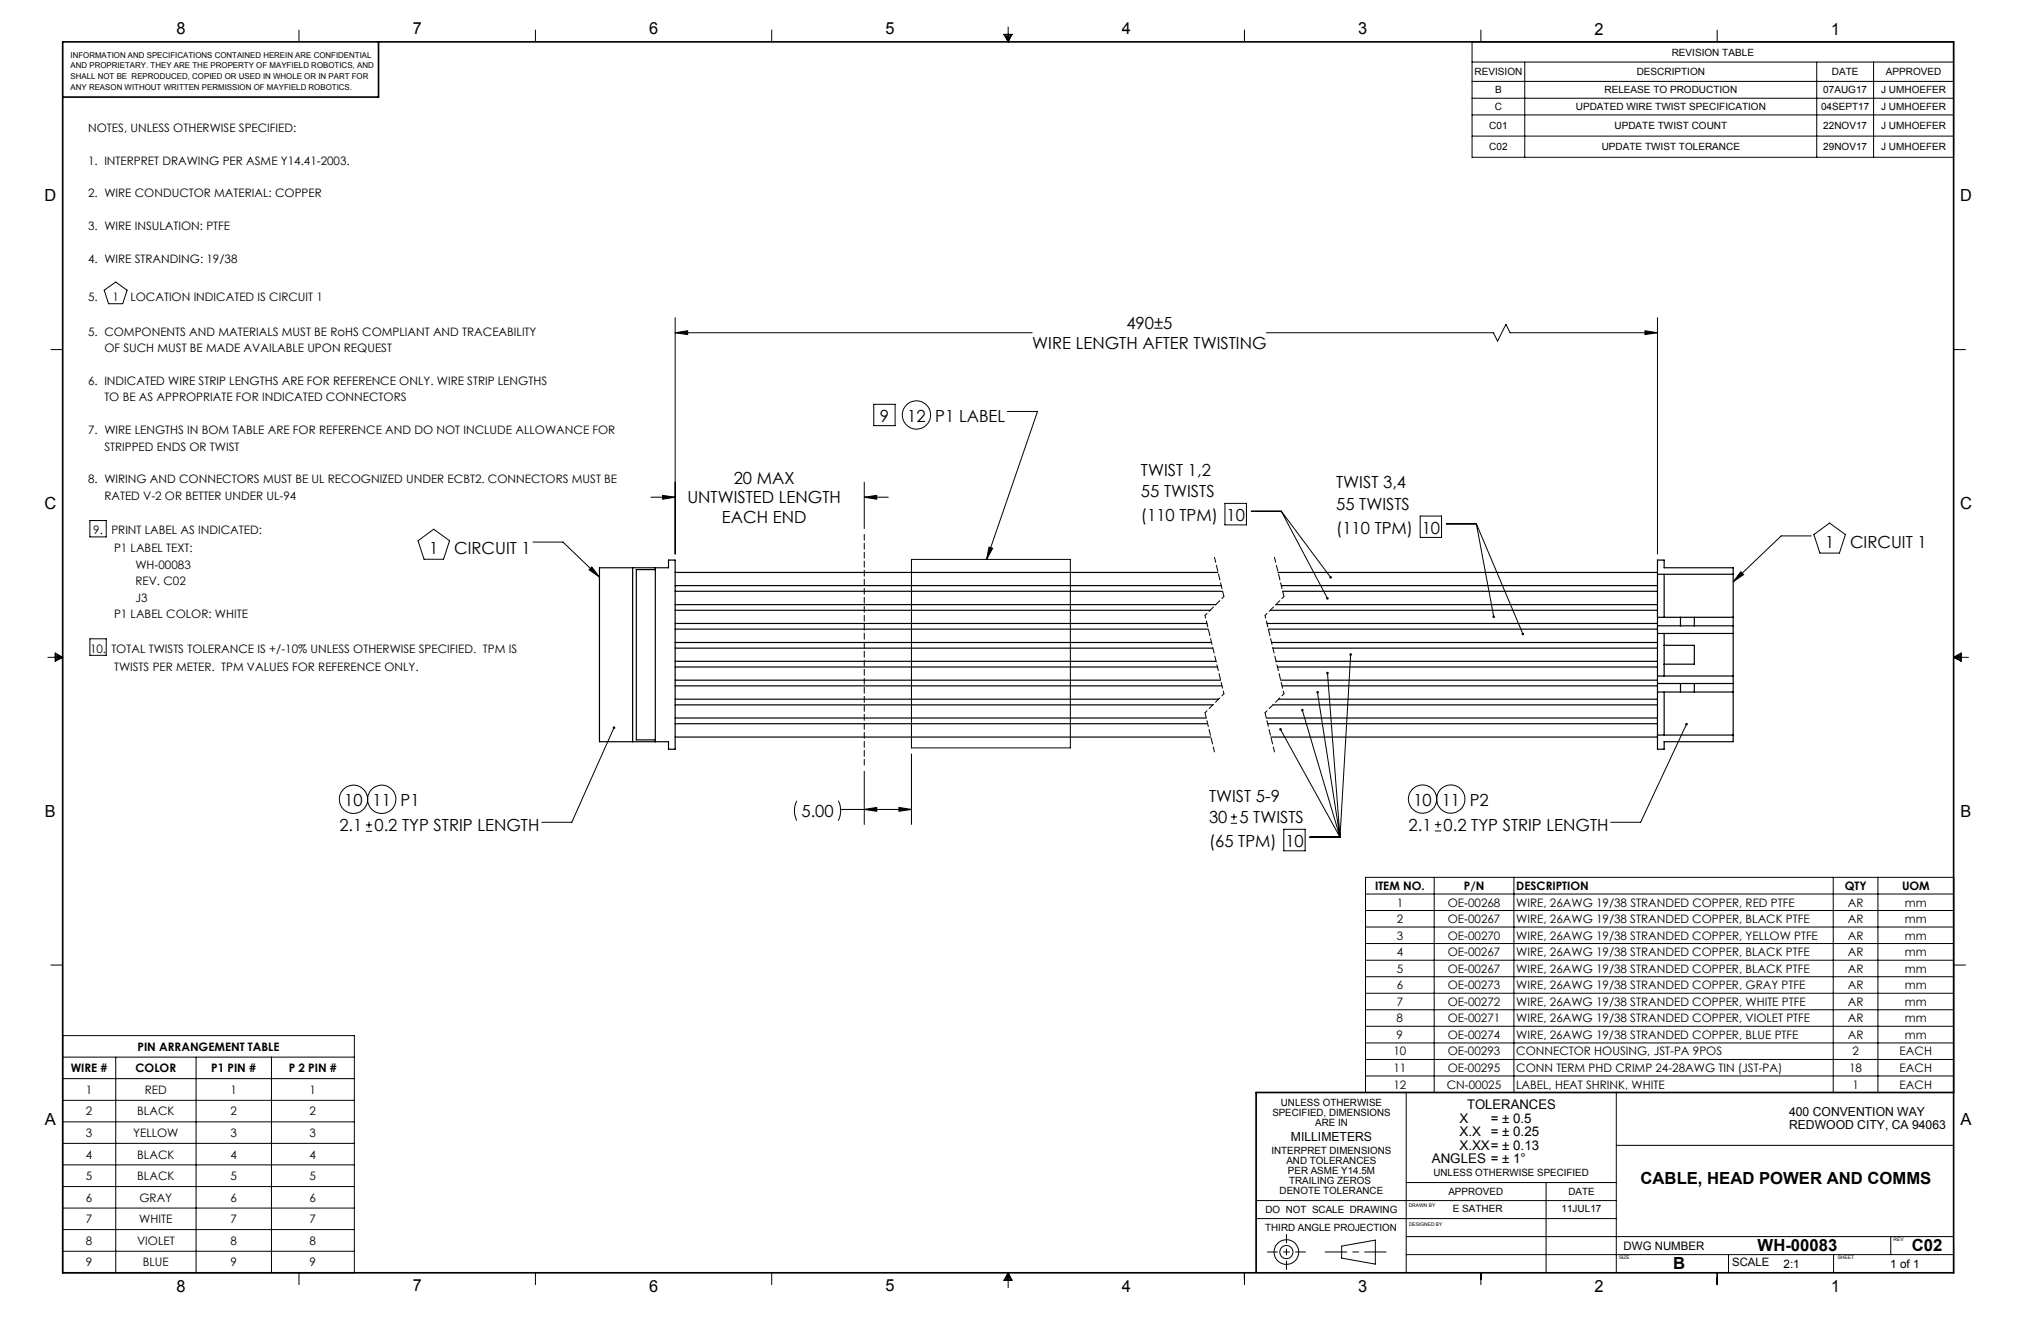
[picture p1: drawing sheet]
<svg xmlns="http://www.w3.org/2000/svg" width="432mm" height="279mm" viewBox="0 0 432 279" stroke-linecap="round" stroke-linejoin="round" font-family="sans-serif">
<g fill="none" stroke="#000" stroke-width=".21">
<path d="M63.3 6.4v2.5M113.3 6.4v2.5M163.3 6.4v2.5M212.4 7.3h1.7l-.8 1.6zM212.7 7.3l.6 1.6M213 7.3l.3 1.6M213.3 5.7v3.2M213.5 7.3l-.2 1.6M213.9 7.3l-.6 1.6M263.3 6.4v2.5M311.4 8.9h101.9v24.4h-101.9zM311.4 13.1h101.9"/>
<path d="M311.4 17.2h101.9M313.3 6.4v2.5M322.6 13.1v20.2M363.3 6.4v2.5M384.4 13.1v20.2M396.4 13.1v20.2M311.4 20.8h101.9M311.4 24.3h101.9M311.4 28.8h101.9M10.8 73.9h2.5M22 61.4l2.5-1.7 2.4 1.7-.9 2.8h-3zM142.8 70.4l2.7-.4v.8z"/>
<path d="M142.8 67.2v50M142.8 70.4h75.6M267.9 70.4h48l.9 1.7 1.8-3.5 .9 1.8h31.2M348 70l2.7 .4-2.7 .4zM350.7 67.2v50M413.3 73.9h2.5M184.9 85.5h4.5v4.5h-4.5zM213.1 87h6.4l-10.8 31.3M19 110.1h3.5v3.5h-3.5zM88.4 114.4l3.4-2.5 3.3 2.5-1.3 3.9h-4.1zM112.7 114.7h6.4l7.7 7.4M125.2 119.9l1.6 2.2-2.2-1.6z"/>
<path d="M137.7 105.2h5.1M140.2 104.8l2.6 .4-2.6 .4zM182.8 105.2l2.7-.4v.8zM182.8 102v9.8M182.8 105.2h5.1M192.8 118.3h33.6v39.9h-33.6zM209.2 115.7l.8 .3-1.3 2.3zM259.2 106.5h4.5v4.5h-4.5zM264.7 108.1h6.4M271.1 108.1l10.4 14M271.1 108.1l9.7 18.5M300.5 109.1h4.5v4.6h-4.5z"/>
<path d="M306 110.8h6.3M312.3 110.8l9.9 23.3M312.3 110.8l3.7 19.7M383.2 113.3h-6.4l-10.1 9.7M383.8 113.1l3.3-2.5 3.3 2.5-1.3 3.9h-4.1zM10.1 139h3.2M11.7 138.1l1.6 .9-1.6 .9zM11.7 138.4l1.6 .6M11.7 138.7l1.6 .3M13.3 139l-1.6 .6M13.3 139l-1.6 .3M19 135.1h3.5v3.5h-3.5z"/>
<path d="M285.7 138.4l-2.2 38.7M368.3 120.9l.6 .6-2.2 1.5zM413.3 139h3.2M413.3 139l1.6-.9v1.8zM413.3 139l1.6 .6M413.3 139l1.6 .3M414.9 138.4l-1.6 .6M414.9 138.7l-1.6 .3M129.9 153.9l-8.9 20h-6.4M192.8 159.5v14.9M270.9 154.3l12.6 22.8M275.5 150.2l8 26.9"/>
<path d="M278.7 146.4l4.8 30.7M280.8 142.3l2.7 34.8M356.8 153.2l-9.7 20.7h-6.4M77.4 175.8h1.3M77.4 174.5h1.3M78.1 173.8v1.4M168.6 169.4a4.7 4.7 0 0 0 0 4.2M177.3 169.4a4.4 4.4 0 0 1 0 4.2M177.9 171.2h14.9M182.8 171.2l2.7-.4v.8zM182.8 163.1v11.3M190.2 170.8l2.6 .4-2.6 .4z"/>
<path d="M260.4 174.1h1.3M260.4 172.8h1.3M261.1 172.1v1.4M271.6 175.4h4.5v4.6h-4.5zM277.1 177.1h6.4M303.6 175.8h1.3M303.6 174.4h1.3M304.2 173.7v1.4M288.9 185.6h124.4v45.5h-124.4zM288.9 189.1h124.4M288.9 192.6h124.4M288.9 196.1h124.4"/>
<path d="M288.9 199.6h124.4M303.4 185.6v45.5M320.3 185.6v45.5M387.8 185.6v45.5M397.3 185.6v45.5M10.8 204.1h2.5M13.3 219h61.7v50.2h-61.7zM288.9 203.1h124.4M288.9 206.6h124.4M288.9 210.1h124.4M288.9 213.6h124.4M288.9 217.1h124.4"/>
<path d="M413.3 204.1h2.5M13.3 223.6h61.7M13.3 228.1h61.7M13.3 232.7h61.7M13.3 237.3h61.7M24.5 223.6v45.6M41.5 223.6v45.6M57.4 223.6v45.6M288.9 220.6h124.4M288.9 224.1h124.4M288.9 227.6h124.4M297.5 231.1v38.1"/>
<path d="M341.9 231.1v38.1M13.3 241.8h61.7M13.3 246.4h61.7M13.3 251h61.7M13.3 255.5h61.7M265.7 257.7h76.2M265.7 253.9h76.2M297.5 250.1h44.4M327.1 250.1v19.1M341.9 242.3h71.4M13.3 260.1h61.7M13.3 264.7h61.7"/>
<path d="M63.3 269.2v2.5M113.3 269.2v2.5M163.3 269.2v2.5M213.3 269.2v3.1M213.3 269.2l.8 1.6h-1.7zM213.3 269.2l-.6 1.6M213.3 269.2l-.3 1.6M213.3 269.2l.6 1.6M213.3 269.2l.2 1.6M263.3 269.2v2.5M283.8 263.6l7.2-1.3v5.1l-7.2-1.3zM297.5 265.4h115.8"/>
<path d="M297.5 261.5h115.8M313.3 269.2v2.5M363.3 269.2v2.5M365.7 265.4v3.8M387.9 265.4v3.8M400 261.5v3.9M413.3 263.6v5.6"/>
<circle cx="193.9" cy="87.8" r="2.98"/>
<circle cx="74.8" cy="169.1" r="2.99"/>
<circle cx="80.8" cy="169.1" r="2.98"/>
<circle cx="301" cy="169" r="2.99"/>
<circle cx="306.9" cy="169" r="3"/>
<circle cx="272.2" cy="264.8" r="2.6"/>
<circle cx="272.2" cy="264.8" r="1.38"/>
</g>
<path d="M256.9 117.9l2 8.3M269.6 117.9l2 8.3M254.9 150.7l2 8.3M267.6 150.7l2 8.3" fill="none" stroke="#000" stroke-width=".21" stroke-dasharray="1.3 .6" stroke-dashoffset=".2"/>
<path d="M254.9 130.2l4 16.5M258.9 126.2l-4 4M267.6 130.2l4 16.5M271.6 126.2l-4 4M258.9 146.7l-4 4M271.6 146.7l-4 4" fill="none" stroke="#000" stroke-width=".21" stroke-dasharray="1.3 .6" stroke-dashoffset=".7"/>
<path d="M293.2 264.8h-12.8" fill="none" stroke="#000" stroke-width=".21" stroke-dasharray="15.2 1.3 1.3 1.3" stroke-dashoffset="10.7"/>
<path d="M276.2 264.8h-8.1" fill="none" stroke="#000" stroke-width=".21" stroke-dasharray="15.2 1.3 1.3 1.3" stroke-dashoffset="13.1"/>
<path d="M272.2 268.5v-7.4" fill="none" stroke="#000" stroke-width=".21" stroke-dasharray="15.2 1.3 1.3 1.3" stroke-dashoffset="13.4"/>
<path d="M13.3 8.9h400v260.3h-400zM80.1 8.9v11.6h-66.8M413.3 231.1h-147.6v38.1" fill="none" stroke="#000" stroke-width=".35"/>
<path d="M182.8 113v48.8" fill="none" stroke="#000" stroke-width=".21" stroke-dasharray="1.3 .6" stroke-dashoffset=".1"/>
<g fill="#000">
<path d="M142.8 70.4l2.7-.4v.8zM348 70l2.7 .4-2.7 .4zM182.8 105.2l2.7-.4v.8zM140.2 104.8l2.6 .4-2.6 .4zM190.2 170.8l2.6 .4-2.6 .4zM182.8 171.2l2.7-.4v.8z"/>
<path d="M125.2 119.9l1.6 2.2-2.2-1.6zM129.7 153.7a.28 .28 0 0 0 0 .4 .28 .28 0 0 0 .4 0 .28 .28 0 0 0-.1-.4l-.1 .2 .1-.2zM356.6 153a.27 .27 0 0 0 0 .4 .27 .27 0 0 0 .4-.1 .27 .27 0 0 0-.1-.4l-.1 .3 .1-.3zM368.3 120.9l.6 .6-2.2 1.5zM321.9 133.9v.3l.2 .2 .2-.1-.1-.2 .1 .2h.1v-.3a.25 .25 0 0 0-.2-.2 .25 .25 0 0 0-.3 .1zM315.8 130.2l-.1 .2 .1 .3h.3l-.1-.2 .1 .2 .2-.2a.28 .28 0 0 0-.1-.3 .28 .28 0 0 0-.4 0zM209.2 115.7l.8 .3-1.3 2.3zM281.3 122l.1 .4 .3-.1-.2-.2 .2 .2a.28 .28 0 0 0 0-.4 .28 .28 0 0 0-.4 .1zM280.7 126.3l-.1 .5h.4l-.2-.2 .2 .2v-.4zM270.7 154.1a.28 .28 0 0 0 .2 .4 .28 .28 0 0 0 .3-.3 .28 .28 0 0 0-.4-.2l.1 .3zM275.3 150.1a.28 .28 0 0 0 .2 .4 .28 .28 0 0 0 .3-.3 .28 .28 0 0 0-.4-.3l.1 .3-.1-.3zM278.5 146.3a.28 .28 0 0 0 .1 .4 .28 .28 0 0 0 .4-.2 .28 .28 0 0 0-.3-.3v.2v-.2zM280.7 142.1a.28 .28 0 0 0-.2 .4 .28 .28 0 0 0 .5 0 .28 .28 0 0 0-.2-.4v.2zM285.5 138.3a.28 .28 0 0 0 .1 .4 .28 .28 0 0 0 .4-.2 .28 .28 0 0 0-.2-.4v.3v-.3z"/>
</g>
<g fill="none" stroke="#000" stroke-width=".25">
<path d="M350.7 118.5h1.4v1.6h14.6v36.8h-14.6v1.6h-1.4zM126.8 120.1h14.6v-1.6h1.4v40h-1.4v-1.6h-14.6zM133.8 120.1v36.8M138.6 120.1v36.8M138.6 120.5h-4v36h4M142.8 139.9h114.4M142.8 137.1h113.8M142.8 135.9h113.5M142.8 133.1h112.8M142.8 131.9h112.5M142.8 129.1h113.2M142.8 127.9h114.4"/>
<path d="M142.8 125.1h115.9M142.8 123.9h115.6M142.8 121.1h114.9M268 131.9h82.7M268.3 133.1h82.4M268.7 129.1h82M269 135.9h81.7M269.3 137.1h81.4M269.9 139.9h80.8M269.9 127.9h80.8M270.4 121.1h80.3M271.1 123.9h79.6"/>
<path d="M271.4 125.1h79.3M350.7 134h16M350.7 132.4h16M350.7 130.6h16M350.7 121.5h16M352.1 121.5v9.1M352.1 134v9M352.1 136.5h6.4v4h-6.4M355.5 130.6v1.8M358.5 130.6v1.8M142.8 143.9h115.4M142.8 141.1h114.7"/>
<path d="M142.8 147.9h115M142.8 145.1h115.7M142.8 151.9h112.4M142.8 149.1h113.8M142.8 155.9h113.4M142.8 153.1h112.7M267.9 151.9h82.8M268.2 153.1h82.5M268.9 155.9h81.8M269.3 149.1h81.4M270.2 141.1h80.5M270.5 147.9h80.2"/>
<path d="M270.9 143.9h79.8M271.2 145.1h79.5M350.7 143h16M350.7 146.4h16M350.7 144.6h16M350.7 155.5h16M352.1 146.4v9.1M355.5 144.6v1.8M358.5 144.6v1.8"/>
</g>
<g font-size="3.5">
<text x="37.3" y="7.3">8</text>
<text x="87.3" y="7.3">7</text>
<text x="137.3" y="7.3">6</text>
<text x="187.3" y="7.3">5</text>
<text x="237.3" y="7.3">4</text>
<text x="287.4" y="7.3">3</text>
<text x="337.4" y="7.3">2</text>
<text x="387.4" y="7.3">1</text>
<text x="9.4" y="42.5">D</text>
<text x="414.7" y="42.5">D</text>
<text x="238.3" y="69.6">490±5</text>
<text x="218.4" y="73.8">WIRE LENGTH AFTER TWISTING</text>
<text x="186.2" y="89.3">9</text>
<text x="192" y="89.3">12 P1 LABEL</text>
<text x="241.4" y="100.6">TWIST 1,2</text>
<text x="9.4" y="107.6">C</text>
<text x="145.4" y="106.5">UNTWISTED LENGTH</text>
<text x="155.2" y="102.3">20 MAX</text>
<text x="241.4" y="105.2">55 TWISTS</text>
<text x="282.7" y="103.3">TWIST 3,4</text>
<text x="282.7" y="107.8">55 TWISTS</text>
<text x="414.7" y="107.7">C</text>
<text x="152.7" y="110.7">EACH END</text>
<text x="241.4" y="110.2">(110 TPM)</text>
<text x="259.5" y="110.2">10</text>
<text x="282.7" y="112.9">(110 TPM)</text>
<text x="300.8" y="112.9">10</text>
<text x="90.8" y="117.2">1</text>
<text x="96.1" y="117.2">CIRCUIT 1</text>
<text x="386.1" y="115.9">1</text>
<text x="391.4" y="115.9">CIRCUIT 1</text>
<text x="9.5" y="172.7">B</text>
<text x="72.8" y="170.5">10</text>
<text x="78.8" y="170.5">11 P1</text>
<text x="169.6" y="172.8">5.00</text>
<text x="255.8" y="169.6">TWIST 5-9</text>
<text x="299" y="170.5">10</text>
<text x="305" y="170.5">11 P2</text>
<text x="414.8" y="172.8">B</text>
<text x="71.8" y="175.8">2.1</text>
<text x="79.2" y="175.8">0.2 TYP STRIP LENGTH</text>
<text x="255.8" y="174.1">30</text>
<text x="255.8" y="179.2">(65 TPM)</text>
<text x="262.2" y="174.1">5 TWISTS</text>
<text x="271.9" y="179.2">10</text>
<text x="298" y="175.7">2.1</text>
<text x="305.4" y="175.7">0.2 TYP STRIP LENGTH</text>
<text x="9.5" y="237.9">A</text>
<text x="414.8" y="237.9">A</text>
<text x="347.1" y="250.5">CABLE, HEAD POWER AND COMMS</text>
<text x="354" y="268.5">B</text>
<text x="371.8" y="264.7">WH-00083</text>
<text x="404.5" y="264.6">C02</text>
<text x="37.3" y="273.2">8</text>
<text x="87.3" y="273.1">7</text>
<text x="137.3" y="273.2">6</text>
<text x="187.3" y="273.1">5</text>
<text x="237.3" y="273.2">4</text>
<text x="287.4" y="273.2">3</text>
<text x="337.4" y="273.2">2</text>
<text x="387.4" y="273.2">1</text>
</g>
<g font-size="2.8">
<text x="308.8" y="237.5">X</text>
<text x="310.4" y="234.6">TOLERANCES</text>
<text x="315.4" y="237.5">= ± 0.5</text>
<text x="308.8" y="243.2">X.XX= ± 0.13</text>
<text x="308.8" y="240.3">X.X</text>
<text x="315.4" y="240.3">= ± 0.25</text>
<text x="302.9" y="246.1">ANGLES = ± 1°</text>
</g>
<g font-size="2.6">
<text x="378.5" y="238.9">REDWOOD CITY, CA 94063</text>
<text x="378.5" y="236.1">400 CONVENTION WAY</text>
<text x="273.1" y="241.4">MILLIMETERS</text>
</g>
<g font-size="2.5">
<text x="18.7" y="27.9">NOTES, UNLESS OTHERWISE SPECIFIED:</text>
<text x="18.7" y="34.8">1. INTERPRET DRAWING PER ASME Y14.41-2003.</text>
<text x="18.7" y="41.7">2. WIRE CONDUCTOR MATERIAL: COPPER</text>
<text x="18.7" y="48.7">3. WIRE INSULATION: PTFE</text>
<text x="18.7" y="55.6">4. WIRE STRANDING: 19/38</text>
<text x="18.7" y="63.7">5.</text>
<text x="23.8" y="63.7">1</text>
<text x="27.6" y="63.7">LOCATION INDICATED IS CIRCUIT 1</text>
<text x="18.7" y="71">5. COMPONENTS AND MATERIALS MUST BE RoHS COMPLIANT AND TRACEABILITY</text>
<text x="22.1" y="74.5">OF SUCH MUST BE MADE AVAILABLE UPON REQUEST</text>
<text x="18.7" y="81.4">6. INDICATED WIRE STRIP LENGTHS ARE FOR REFERENCE ONLY. WIRE STRIP LENGTHS</text>
<text x="22.1" y="84.9">TO BE AS APPROPRIATE FOR INDICATED CONNECTORS</text>
<text x="18.7" y="91.8">7. WIRE LENGTHS IN BOM TABLE ARE FOR REFERENCE AND DO NOT INCLUDE ALLOWANCE FOR</text>
<text x="22.1" y="95.3">STRIPPED ENDS OR TWIST</text>
<text x="18.7" y="102.2">8. WIRING AND CONNECTORS MUST BE UL RECOGNIZED UNDER ECBT2. CONNECTORS MUST BE</text>
<text x="22.1" y="105.7">RATED V-2 OR BETTER UNDER UL-94</text>
<text x="19.7" y="113">9.</text>
<text x="23.6" y="113">PRINT LABEL AS INDICATED:</text>
<text x="24.1" y="116.9">P1 LABEL TEXT:</text>
<text x="28.7" y="120.3">WH-00083</text>
<text x="28.7" y="123.8">REV. C02</text>
<text x="24.1" y="130.7">P1 LABEL COLOR: WHITE</text>
<text x="28.7" y="127.3">J3</text>
<text x="19.1" y="138">10.</text>
<text x="23.6" y="138">TOTAL TWISTS TOLERANCE IS +/-10% UNLESS OTHERWISE SPECIFIED. TPM IS</text>
<text x="24.1" y="141.9">TWISTS PER METER. TPM VALUES FOR REFERENCE ONLY.</text>
<text x="290.9" y="188.2">ITEM NO.</text>
<text x="295.5" y="191.7">1</text>
<text x="306.3" y="191.7">OE-00268</text>
<text x="309.7" y="188.2">P/N</text>
<text x="320.8" y="188.2">DESCRIPTION</text>
<text x="320.8" y="191.7">WIRE, 26AWG 19/38 STRANDED COPPER, RED PTFE</text>
<text x="390.3" y="188.2">QTY</text>
<text x="390.9" y="191.7">AR</text>
<text x="402.4" y="188.2">UOM</text>
<text x="403" y="191.7">mm</text>
<text x="295.5" y="195.2">2</text>
<text x="306.3" y="195.2">OE-00267</text>
<text x="320.8" y="195.2">WIRE, 26AWG 19/38 STRANDED COPPER, BLACK PTFE</text>
<text x="390.9" y="195.2">AR</text>
<text x="403" y="195.2">mm</text>
<text x="295.5" y="202.2">4</text>
<text x="295.5" y="198.7">3</text>
<text x="306.3" y="202.2">OE-00267</text>
<text x="306.3" y="198.7">OE-00270</text>
<text x="320.8" y="202.2">WIRE, 26AWG 19/38 STRANDED COPPER, BLACK PTFE</text>
<text x="320.8" y="198.7">WIRE, 26AWG 19/38 STRANDED COPPER, YELLOW PTFE</text>
<text x="390.9" y="202.2">AR</text>
<text x="390.9" y="198.7">AR</text>
<text x="403" y="202.2">mm</text>
<text x="403" y="198.7">mm</text>
<text x="295.5" y="209.2">6</text>
<text x="295.5" y="205.7">5</text>
<text x="306.3" y="209.2">OE-00273</text>
<text x="306.3" y="205.7">OE-00267</text>
<text x="320.8" y="209.2">WIRE, 26AWG 19/38 STRANDED COPPER, GRAY PTFE</text>
<text x="320.8" y="205.7">WIRE, 26AWG 19/38 STRANDED COPPER, BLACK PTFE</text>
<text x="390.9" y="209.2">AR</text>
<text x="390.9" y="205.7">AR</text>
<text x="403" y="209.2">mm</text>
<text x="403" y="205.7">mm</text>
<text x="295.5" y="212.7">7</text>
<text x="306.3" y="212.7">OE-00272</text>
<text x="320.8" y="212.7">WIRE, 26AWG 19/38 STRANDED COPPER, WHITE PTFE</text>
<text x="390.9" y="212.7">AR</text>
<text x="403" y="212.7">mm</text>
<text x="295.5" y="219.7">9</text>
<text x="295.5" y="216.2">8</text>
<text x="306.3" y="219.7">OE-00274</text>
<text x="306.3" y="216.2">OE-00271</text>
<text x="320.8" y="219.7">WIRE, 26AWG 19/38 STRANDED COPPER, BLUE PTFE</text>
<text x="320.8" y="216.2">WIRE, 26AWG 19/38 STRANDED COPPER, VIOLET PTFE</text>
<text x="390.9" y="219.7">AR</text>
<text x="390.9" y="216.2">AR</text>
<text x="403" y="219.7">mm</text>
<text x="403" y="216.2">mm</text>
<text x="15" y="226.8">WIRE #</text>
<text x="28.7" y="226.8">COLOR</text>
<text x="29.1" y="222.2">PIN ARRANGEMENT TABLE</text>
<text x="44.7" y="226.8">P1 PIN #</text>
<text x="61.1" y="226.8">P 2 PIN #</text>
<text x="294.8" y="223.2">10</text>
<text x="294.8" y="226.7">11</text>
<text x="306.3" y="223.2">OE-00293</text>
<text x="306.3" y="226.7">OE-00295</text>
<text x="320.8" y="223.2">CONNECTOR HOUSING, JST-PA 9POS</text>
<text x="320.8" y="226.7">CONN TERM PHD CRIMP 24-28AWG TIN (JST-PA)</text>
<text x="391.2" y="226.7">18</text>
<text x="391.9" y="223.2">2</text>
<text x="401.9" y="226.7">EACH</text>
<text x="401.9" y="223.2">EACH</text>
<text x="18.2" y="231.3">1</text>
<text x="30.6" y="231.3">RED</text>
<text x="48.8" y="231.3">1</text>
<text x="65.5" y="231.3">1</text>
<text x="294.8" y="230.2">12</text>
<text x="306.1" y="230.2">CN-00025</text>
<text x="320.8" y="230.2">LABEL, HEAT SHRINK, WHITE</text>
<text x="391.9" y="230.2">1</text>
<text x="401.9" y="230.2">EACH</text>
<text x="18.2" y="235.9">2</text>
<text x="29" y="235.9">BLACK</text>
<text x="48.8" y="235.9">2</text>
<text x="65.5" y="235.9">2</text>
<text x="18.2" y="240.5">3</text>
<text x="18.2" y="245">4</text>
<text x="28.2" y="240.5">YELLOW</text>
<text x="29" y="245">BLACK</text>
<text x="48.8" y="240.5">3</text>
<text x="48.8" y="245">4</text>
<text x="65.5" y="240.5">3</text>
<text x="65.5" y="245">4</text>
<text x="18.2" y="249.6">5</text>
<text x="29" y="249.6">BLACK</text>
<text x="48.8" y="249.6">5</text>
<text x="65.5" y="249.6">5</text>
<text x="18.2" y="254.2">6</text>
<text x="29.5" y="254.2">GRAY</text>
<text x="48.8" y="254.2">6</text>
<text x="65.5" y="254.2">6</text>
<text x="18.2" y="258.7">7</text>
<text x="18.2" y="263.3">8</text>
<text x="29" y="263.3">VIOLET</text>
<text x="29.5" y="258.7">WHITE</text>
<text x="48.8" y="258.7">7</text>
<text x="48.8" y="263.3">8</text>
<text x="65.5" y="258.7">7</text>
<text x="65.5" y="263.3">8</text>
<text x="18.2" y="267.8">9</text>
<text x="30.2" y="267.8">BLUE</text>
<text x="48.8" y="267.8">9</text>
<text x="65.5" y="267.8">9</text>
<text x="343.5" y="264.3">DWG NUMBER</text>
<text x="377.3" y="268.1">2:1</text>
<text x="399.9" y="268.1">1 of 1</text>
</g>
<text font-size="2.4" x="366.5" y="267.8">SCALE</text>
<g font-size="2.1">
<text x="353.7" y="11.8">REVISION TABLE</text>
<text x="312" y="15.9">REVISION</text>
<text x="346.3" y="15.9">DESCRIPTION</text>
<text x="387.6" y="15.9">DATE</text>
<text x="399" y="15.9">APPROVED</text>
<text x="316.3" y="23.3">C</text>
<text x="316.3" y="19.8">B</text>
<text x="333.4" y="23.3">UPDATED WIRE TWIST SPECIFICATION</text>
<text x="339.4" y="19.8">RELEASE TO PRODUCTION</text>
<text x="385.3" y="23.3">04SEPT17</text>
<text x="385.7" y="19.8">07AUG17</text>
<text x="398" y="19.8">J UMHOEFER</text>
<text x="398" y="23.3">J UMHOEFER</text>
<text x="315.1" y="27.3">C01</text>
<text x="341.6" y="27.3">UPDATE TWIST COUNT</text>
<text x="385.7" y="27.3">22NOV17</text>
<text x="398" y="27.3">J UMHOEFER</text>
<text x="315.1" y="31.8">C02</text>
<text x="338.9" y="31.8">UPDATE TWIST TOLERANCE</text>
<text x="385.7" y="31.8">29NOV17</text>
<text x="398" y="31.8">J UMHOEFER</text>
<text x="269.2" y="236.1">SPECIFIED, DIMENSIONS</text>
<text x="271" y="234">UNLESS OTHERWISE</text>
<text x="278.2" y="238.3">ARE IN</text>
<text x="269" y="244">INTERPRET DIMENSIONS</text>
<text x="272.2" y="246.1">AND TOLERANCES</text>
<text x="272.5" y="248.2">PER ASME Y14.5M</text>
<text x="272.8" y="250.4">TRAILING ZEROS</text>
<text x="303.3" y="248.8">UNLESS OTHERWISE SPECIFIED</text>
<text x="267.7" y="256.6">DO NOT SCALE DRAWING</text>
<text x="270.7" y="252.5">DENOTE TOLERANCE</text>
<text x="306.4" y="252.7">APPROVED</text>
<text x="307.3" y="256.4">E SATHER</text>
<text x="330.4" y="256.4">11JUL17</text>
<text x="331.8" y="252.7">DATE</text>
<text x="267.7" y="260.3">THIRD ANGLE PROJECTION</text>
</g>
<g font-size="1.7">
<text x="14.9" y="12.2">INFORMATION AND SPECIFICATIONS CONTAINED HEREIN ARE CONFIDENTIAL</text>
<text x="14.9" y="14.5">AND PROPRIETARY. THEY ARE THE PROPERTY OF MAYFIELD ROBOTICS, AND</text>
<text x="14.9" y="16.7">SHALL NOT BE REPRODUCED, COPIED OR USED IN WHOLE OR IN PART FOR</text>
<text x="14.9" y="19">ANY REASON WITHOUT WRITTEN PERMISSION OF MAYFIELD ROBOTICS.</text>
</g>
<g font-size="1.1">
<text x="298" y="255.2">DRAWN BY</text>
<text x="298.1" y="259.2">DESIGNED BY</text>
<text x="400.6" y="262.6">REV</text>
<text x="342.5" y="266.3">SIZE</text>
<text x="388.8" y="266.4">SHEET</text>
</g>
</svg>
